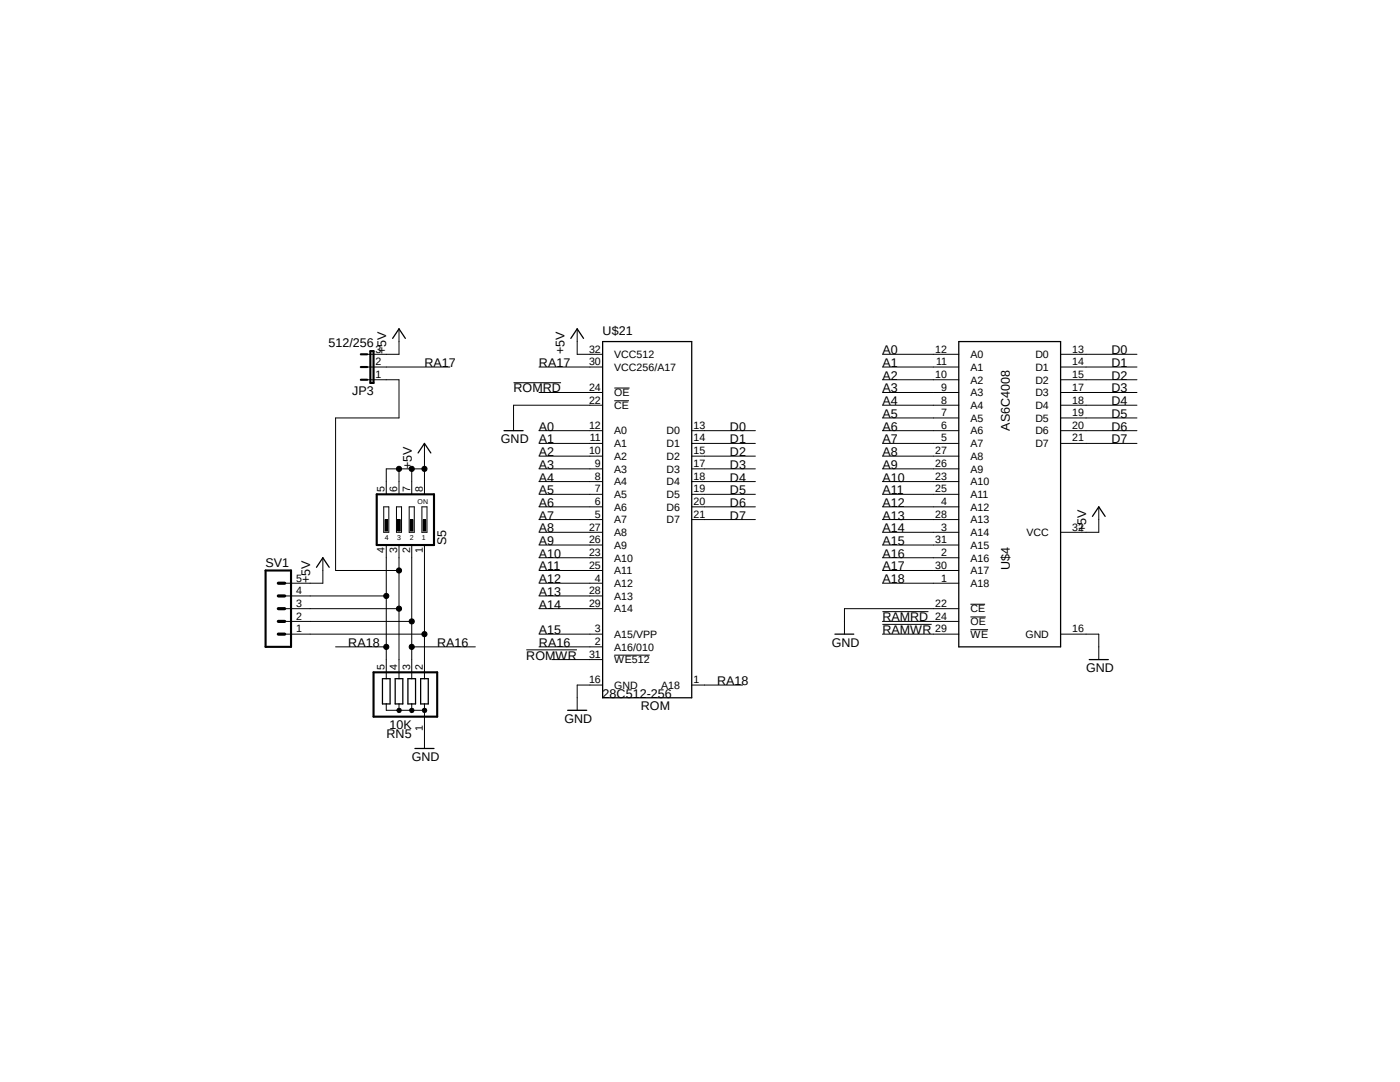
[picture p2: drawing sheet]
<svg xmlns="http://www.w3.org/2000/svg" width="279mm" height="216mm" viewBox="0 0 279 216" stroke-linecap="round" stroke-linejoin="round" font-family="sans-serif">
<path d="M52.4 63.3l174.6 89.3M227 63.3l-174.6 89.3" fill="none" stroke="#fff" stroke-width=".2"/>
<g fill="none" stroke="#000" stroke-width=".2">
<path d="M73.3 75.8h6.3v7.6h-12.6v30.4h12.6M73.3 73.2h16.5M79.6 65.6v5.1h-6.3M102.5 76.4h9.5M107.6 78.3h12.7M107.6 73.2h12.7M115.2 65.6v5.1h5.1M122.6 80h2.9M122.6 77.4h3M176.1 78.3h15.2M176.1 70.7h15.2M176.1 73.2h15.2"/>
<path d="M176.1 75.8h15.2M211.7 78.3h15.2M211.7 70.7h15.2M211.7 73.2h15.2M211.7 75.8h15.2M79.6 93.6v5M82.2 93.6v5M84.7 93.6h-7.6v5M84.7 88.5v10.1M107.6 85.9h12.7M107.6 88.5h12.7M107.6 91h12.7"/>
<path d="M107.6 93.6h12.7M107.6 96.1h12.7M107.6 98.6h12.7M120.3 80.9h-17.8v5M138 85.9h12.7M138 88.5h12.7M138 91h12.7M138 93.6h12.7M138 96.1h12.7M138 98.6h12.7M176.1 85.9h15.2M176.1 88.5h15.2"/>
<path d="M176.1 91h15.2M176.1 93.6h15.2M176.1 96.1h15.2M176.1 98.6h15.2M176.1 80.9h15.2M176.1 83.4h15.2M211.7 85.9h15.2M211.7 88.5h15.2M211.7 80.9h15.2M211.7 83.4h15.2M56.8 118.9h20.3M64.4 111.3v5.1h-7.6"/>
<path d="M76.6 101.1h1v5.1h-1zM76.8 103.7h.5v2.3h-.5zM77.1 108.8v26.6M79.1 101.1h1v5.1h-1zM79.4 103.7h.5v2.3h-.5zM79.6 108.8v26.6M81.7 101.1h1v5.1h-1zM81.9 103.7h.5v2.3h-.5zM82.2 108.8v26.6M84.2 101.1h1v5.1h-1zM84.5 103.7h.5v2.3h-.5zM84.7 108.8v26.6"/>
<path d="M107.6 101.1h12.7M107.6 103.7h12.7M107.6 106.2h12.7M107.6 108.8h12.7M107.6 111.3h12.7M107.6 113.8h12.7M107.6 116.4h12.7M107.6 118.9h12.7M138 101.1h12.7M138 103.7h12.7M176.1 101.1h15.2M176.1 103.7h15.2"/>
<path d="M176.1 106.2h15.2M176.1 108.8h15.2M176.1 111.3h15.2M176.1 113.8h15.2M176.1 116.4h15.2M219.3 101.1v5.1h-7.6M56.8 121.5h22.8M56.8 126.5h27.9M56.8 124h25.4M67 129.1h10.1M82.2 129.1h12.7M105 129.7h10.1"/>
<path d="M107.6 121.5h12.7M107.6 126.5h12.7M107.6 129.1h12.7M110.1 131.6h10.2M120.3 136.7h-5.1v5M122.6 130.7h7.1M138 136.7h10.2M176.1 122h9.2M176.1 124.6h9.8M176.1 126.5h15.2M176.1 124h15.2M191.3 121.5h-22.8v5"/>
<path d="M193.7 120.6h2.9M193.7 123.1h3M193.7 125.6h3.5M211.7 126.5h7.6v5.1M77.1 140.5v1.2h7.6M79.3 141.4l.3-.1 .4 .1 .1 .3-.1 .4-.4 .1-.3-.1-.1-.4h.5h-.5zM79.6 140.5v1.2M81.9 141.4l.3-.1 .3 .1 .1 .3-.1 .4-.3 .1-.3-.1-.2-.4h.6h-.6zM82.2 140.5v1.2M84.4 141.4l.3-.1 .3 .1 .2 .3-.2 .4-.3 .1-.3-.1-.1-.4h.5h-.5zM84.7 140.5v8.9"/>
<circle cx="79.6" cy="93.6" r=".51"/>
<circle cx="82.2" cy="93.6" r=".51"/>
<circle cx="84.7" cy="93.6" r=".51"/>
<circle cx="77.1" cy="118.9" r=".51"/>
<circle cx="79.6" cy="113.8" r=".51"/>
<circle cx="77.1" cy="129.1" r=".51"/>
<circle cx="79.6" cy="121.5" r=".51"/>
<circle cx="82.2" cy="124" r=".51"/>
<circle cx="82.2" cy="129.1" r=".51"/>
<circle cx="84.7" cy="126.5" r=".51"/>
</g>
<g fill="none" stroke="#000" stroke-width=".25">
<path d="M78.4 67.5l1.2-1.9 1.3 1.9M113.9 67.5l1.3-1.9 1.3 1.9M120.3 68.2h17.7v71h-17.7zM191.3 68.2h20.4v60.9h-20.4zM83.4 90.4l1.3-1.9 1.3 1.9M100.6 85.9h3.8M63.2 113.2l1.2-1.9 1.3 1.9M218 103l1.3-1.9 1.3 1.9M76.3 135.4h1.6v5.1h-1.6zM78.9 135.4h1.5v5.1h-1.5zM81.4 135.4h1.5v5.1h-1.5zM83.9 135.4h1.6v5.1h-1.6z"/>
<path d="M166.6 126.5h3.8M217.4 131.6h3.8M82.8 149.4h3.8M113.3 141.7h3.8"/>
</g>
<path d="M72 70.7h1.3M72 73.2h1.3M72 75.8h1.3M73.9 70.1h.6v6.3h-.6zM75.2 98.6h11.4v10.2h-11.4zM53 113.8h5.1v15.3h-5.1zM74.5 134.2h12.7v8.8h-12.7z" fill="none" stroke="#000" stroke-width=".42"/>
<g fill="#000">
<path d="M76.8 103.7h.5v2.3h-.5z" fill-rule="evenodd"/>
<path d="M79.4 103.7h.5v2.3h-.5z" fill-rule="evenodd"/>
<path d="M81.9 103.7h.5v2.3h-.5z" fill-rule="evenodd"/>
<path d="M84.5 103.7h.5v2.3h-.5z" fill-rule="evenodd"/>
<path d="M79.3 141.4l.3-.1 .4 .1 .1 .3-.1 .4-.4 .1-.3-.1-.1-.4h.5h-.5z" fill-rule="evenodd"/>
<path d="M81.9 141.4l.3-.1 .3 .1 .1 .3-.1 .4-.3 .1-.3-.1-.2-.4h.6h-.6z" fill-rule="evenodd"/>
<path d="M84.4 141.4l.3-.1 .3 .1 .2 .3-.2 .4-.3 .1-.3-.1-.1-.4h.5h-.5z" fill-rule="evenodd"/>
<circle cx="79.6" cy="93.6" r=".51"/>
<circle cx="82.2" cy="93.6" r=".51"/>
<circle cx="84.7" cy="93.6" r=".51"/>
<circle cx="77.1" cy="118.9" r=".51"/>
<circle cx="79.6" cy="113.8" r=".51"/>
<circle cx="77.1" cy="129.1" r=".51"/>
<circle cx="79.6" cy="121.5" r=".51"/>
<circle cx="82.2" cy="124" r=".51"/>
<circle cx="82.2" cy="129.1" r=".51"/>
<circle cx="84.7" cy="126.5" r=".51"/>
</g>
<path d="M55.5 116.4h1.3M55.5 118.9h1.3M55.5 121.5h1.3M55.5 124h1.3M55.5 126.5h1.3" fill="none" stroke="#000" stroke-width=".63"/>
<g font-size="2.5">
<text x="65.5" y="69.3">512/256</text>
<text x="77.1" y="70.7" transform="rotate(-90 77.1 70.7)">+5V</text>
<text x="112.6" y="70.7" transform="rotate(-90 112.6 70.7)">+5V</text>
<text x="120.3" y="66.9">U$21</text>
<text x="176.1" y="70.7">A0</text>
<text x="221.8" y="70.7">D0</text>
<text x="84.7" y="73.2">RA17</text>
<text x="107.6" y="73.2">RA17</text>
<text x="176.1" y="73.2">A1</text>
<text x="176.1" y="75.8">A2</text>
<text x="221.8" y="75.8">D2</text>
<text x="221.8" y="73.2">D1</text>
<text x="70.3" y="78.8">JP3</text>
<text x="102.5" y="78.3">ROMRD</text>
<text x="176.1" y="78.3">A3</text>
<text x="176.1" y="80.9">A4</text>
<text x="176.1" y="83.4">A5</text>
<text x="221.8" y="83.4">D5</text>
<text x="221.8" y="80.9">D4</text>
<text x="221.8" y="78.3">D3</text>
<text x="99.9" y="88.5">GND</text>
<text x="107.6" y="85.9">A0</text>
<text x="107.6" y="88.5">A1</text>
<text x="145.7" y="88.5">D1</text>
<text x="145.7" y="85.9">D0</text>
<text x="176.1" y="85.9">A6</text>
<text x="176.1" y="88.5">A7</text>
<text x="201.5" y="85.9" transform="rotate(-90 201.5 85.9)">AS6C4008</text>
<text x="221.8" y="88.5">D7</text>
<text x="221.8" y="85.9">D6</text>
<text x="82.2" y="93.6" transform="rotate(-90 82.2 93.6)">+5V</text>
<text x="107.6" y="91">A2</text>
<text x="107.6" y="93.6">A3</text>
<text x="145.7" y="93.6">D3</text>
<text x="145.7" y="91">D2</text>
<text x="176.1" y="91">A8</text>
<text x="176.1" y="93.6">A9</text>
<text x="107.6" y="96.1">A4</text>
<text x="107.6" y="98.6">A5</text>
<text x="107.6" y="101.1">A6</text>
<text x="145.7" y="101.1">D6</text>
<text x="145.7" y="98.6">D5</text>
<text x="145.7" y="96.1">D4</text>
<text x="176.1" y="96.1">A10</text>
<text x="176.1" y="98.6">A11</text>
<text x="176.1" y="101.1">A12</text>
<text x="107.6" y="103.7">A7</text>
<text x="107.6" y="106.2">A8</text>
<text x="145.7" y="103.7">D7</text>
<text x="176.1" y="103.7">A13</text>
<text x="176.1" y="106.2">A14</text>
<text x="216.7" y="106.2" transform="rotate(-90 216.7 106.2)">+5V</text>
<text x="53" y="113.1">SV1</text>
<text x="89" y="108.8" transform="rotate(-90 89 108.8)">S5</text>
<text x="107.6" y="108.8">A9</text>
<text x="107.6" y="111.3">A10</text>
<text x="107.6" y="113.8">A11</text>
<text x="176.1" y="108.8">A15</text>
<text x="176.1" y="111.3">A16</text>
<text x="176.1" y="113.8">A17</text>
<text x="201.5" y="113.8" transform="rotate(-90 201.5 113.8)">U$4</text>
<text x="61.9" y="116.4" transform="rotate(-90 61.9 116.4)">+5V</text>
<text x="107.6" y="116.4">A12</text>
<text x="107.6" y="118.9">A13</text>
<text x="176.1" y="116.4">A18</text>
<text x="107.6" y="121.5">A14</text>
<text x="176.1" y="124">RAMRD</text>
<text x="69.5" y="129.1">RA18</text>
<text x="87.2" y="129.1">RA16</text>
<text x="105" y="131.6">ROMWR</text>
<text x="107.6" y="129.1">RA16</text>
<text x="107.6" y="126.5">A15</text>
<text x="166" y="129.1">GND</text>
<text x="176.1" y="126.5">RAMWR</text>
<text x="143.1" y="136.7">RA18</text>
<text x="216.7" y="134.2">GND</text>
<text x="120.3" y="139.2">28C512-256</text>
<text x="127.9" y="141.7">ROM</text>
<text x="77.1" y="147.3">RN5</text>
<text x="77.7" y="145.4">10K</text>
<text x="112.6" y="144.3">GND</text>
<text x="82.2" y="151.9">GND</text>
</g>
<g font-size="2.1">
<text x="74.9" y="70.4">3</text>
<text x="117.6" y="70.4">32</text>
<text x="122.6" y="71.5">VCC512</text>
<text x="186.6" y="70.4">12</text>
<text x="193.7" y="71.5">A0</text>
<text x="206.6" y="71.5">D0</text>
<text x="214" y="70.4">13</text>
<text x="74.9" y="75.4">1</text>
<text x="74.9" y="72.9">2</text>
<text x="117.6" y="78">24</text>
<text x="117.6" y="72.9">30</text>
<text x="122.6" y="74">VCC256/A17</text>
<text x="186.6" y="75.4">10</text>
<text x="186.8" y="72.9">11</text>
<text x="187.8" y="78">9</text>
<text x="193.7" y="74">A1</text>
<text x="193.7" y="76.5">A2</text>
<text x="206.6" y="74">D1</text>
<text x="206.6" y="76.5">D2</text>
<text x="214" y="72.9">14</text>
<text x="214" y="75.4">15</text>
<text x="214" y="78">17</text>
<text x="117.6" y="80.5">22</text>
<text x="122.6" y="81.6">CE</text>
<text x="122.6" y="79.1">OE</text>
<text x="187.8" y="80.5">8</text>
<text x="187.8" y="83.1">7</text>
<text x="193.7" y="79.1">A3</text>
<text x="193.7" y="81.6">A4</text>
<text x="206.6" y="79.1">D3</text>
<text x="206.6" y="81.6">D4</text>
<text x="214" y="80.5">18</text>
<text x="214" y="83.1">19</text>
<text x="117.6" y="85.6">12</text>
<text x="117.7" y="88.1">11</text>
<text x="122.6" y="86.7">A0</text>
<text x="122.6" y="89.2">A1</text>
<text x="133" y="86.7">D0</text>
<text x="133" y="89.2">D1</text>
<text x="138.4" y="85.6">13</text>
<text x="138.4" y="88.1">14</text>
<text x="187.8" y="85.6">6</text>
<text x="187.8" y="88.1">5</text>
<text x="193.7" y="84.2">A5</text>
<text x="193.7" y="86.7">A6</text>
<text x="193.7" y="89.2">A7</text>
<text x="206.6" y="84.2">D5</text>
<text x="206.6" y="86.7">D6</text>
<text x="206.6" y="89.2">D7</text>
<text x="214" y="85.6">20</text>
<text x="214" y="88.1">21</text>
<text x="117.6" y="90.6">10</text>
<text x="118.7" y="93.2">9</text>
<text x="118.7" y="95.7">8</text>
<text x="122.6" y="91.8">A2</text>
<text x="122.6" y="94.3">A3</text>
<text x="133" y="91.8">D2</text>
<text x="133" y="94.3">D3</text>
<text x="138.4" y="90.6">15</text>
<text x="138.4" y="93.2">17</text>
<text x="138.4" y="95.7">18</text>
<text x="186.6" y="90.6">27</text>
<text x="186.6" y="93.2">26</text>
<text x="186.6" y="95.7">23</text>
<text x="193.7" y="91.8">A8</text>
<text x="193.7" y="94.3">A9</text>
<text x="76.8" y="98.3" transform="rotate(-90 76.8 98.3)">5</text>
<text x="79.3" y="98.3" transform="rotate(-90 79.3 98.3)">6</text>
<text x="81.8" y="98.3" transform="rotate(-90 81.8 98.3)">7</text>
<text x="84.4" y="98.3" transform="rotate(-90 84.4 98.3)">8</text>
<text x="118.7" y="98.3">7</text>
<text x="118.7" y="100.8">6</text>
<text x="122.6" y="96.9">A4</text>
<text x="122.6" y="99.4">A5</text>
<text x="122.6" y="101.9">A6</text>
<text x="133" y="96.9">D4</text>
<text x="133" y="99.4">D5</text>
<text x="133" y="101.9">D6</text>
<text x="138.4" y="98.3">19</text>
<text x="138.4" y="100.8">20</text>
<text x="186.6" y="98.3">25</text>
<text x="187.8" y="100.8">4</text>
<text x="193.7" y="96.9">A10</text>
<text x="193.7" y="99.4">A11</text>
<text x="193.7" y="101.9">A12</text>
<text x="117.6" y="105.9">27</text>
<text x="118.7" y="103.3">5</text>
<text x="122.6" y="104.4">A7</text>
<text x="122.6" y="107">A8</text>
<text x="133" y="104.4">D7</text>
<text x="138.4" y="103.3">21</text>
<text x="186.6" y="103.3">28</text>
<text x="187.8" y="105.9">3</text>
<text x="193.7" y="104.4">A13</text>
<text x="193.7" y="107">A14</text>
<text x="204.9" y="107">VCC</text>
<text x="214" y="105.9">32</text>
<text x="76.8" y="110.3" transform="rotate(-90 76.8 110.3)">4</text>
<text x="79.3" y="110.3" transform="rotate(-90 79.3 110.3)">3</text>
<text x="81.8" y="110.3" transform="rotate(-90 81.8 110.3)">2</text>
<text x="84.4" y="110.3" transform="rotate(-90 84.4 110.3)">1</text>
<text x="117.6" y="108.4">26</text>
<text x="117.6" y="111">23</text>
<text x="117.6" y="113.5">25</text>
<text x="122.6" y="109.5">A9</text>
<text x="122.6" y="112.1">A10</text>
<text x="186.6" y="108.4">31</text>
<text x="186.6" y="113.5">30</text>
<text x="187.8" y="111">2</text>
<text x="193.7" y="109.5">A15</text>
<text x="193.7" y="112.1">A16</text>
<text x="59.1" y="118.6">4</text>
<text x="59.1" y="116">5</text>
<text x="117.6" y="118.6">28</text>
<text x="118.7" y="116">4</text>
<text x="122.6" y="114.6">A11</text>
<text x="122.6" y="117.1">A12</text>
<text x="122.6" y="119.7">A13</text>
<text x="187.8" y="116">1</text>
<text x="193.7" y="114.6">A17</text>
<text x="193.7" y="117.1">A18</text>
<text x="59.1" y="123.7">2</text>
<text x="59.1" y="121.1">3</text>
<text x="117.6" y="121.1">29</text>
<text x="122.6" y="122.2">A14</text>
<text x="186.6" y="121.1">22</text>
<text x="186.6" y="123.7">24</text>
<text x="193.7" y="122.2">CE</text>
<text x="193.7" y="124.8">OE</text>
<text x="59.1" y="126.2">1</text>
<text x="117.6" y="131.2">31</text>
<text x="118.7" y="128.7">2</text>
<text x="118.7" y="126.2">3</text>
<text x="122.6" y="127.3">A15/VPP</text>
<text x="122.6" y="129.8">A16/010</text>
<text x="186.6" y="126.2">29</text>
<text x="193.7" y="127.3">WE</text>
<text x="204.6" y="127.3">GND</text>
<text x="214" y="126.2">16</text>
<text x="76.8" y="133.8" transform="rotate(-90 76.8 133.8)">5</text>
<text x="79.3" y="133.8" transform="rotate(-90 79.3 133.8)">4</text>
<text x="81.8" y="133.8" transform="rotate(-90 81.8 133.8)">3</text>
<text x="84.4" y="133.8" transform="rotate(-90 84.4 133.8)">2</text>
<text x="117.6" y="136.3">16</text>
<text x="122.6" y="137.5">GND</text>
<text x="122.6" y="132.4">WE512</text>
<text x="132" y="137.5">A18</text>
<text x="138.4" y="136.3">1</text>
<text x="84.4" y="145.8" transform="rotate(-90 84.4 145.8)">1</text>
</g>
<g font-size="1.4">
<text x="83.4" y="100.6">ON</text>
<text x="76.8" y="107.7">4</text>
<text x="79.2" y="107.7">3</text>
<text x="81.8" y="107.7">2</text>
<text x="84.2" y="107.7">1</text>
</g>
</svg>
